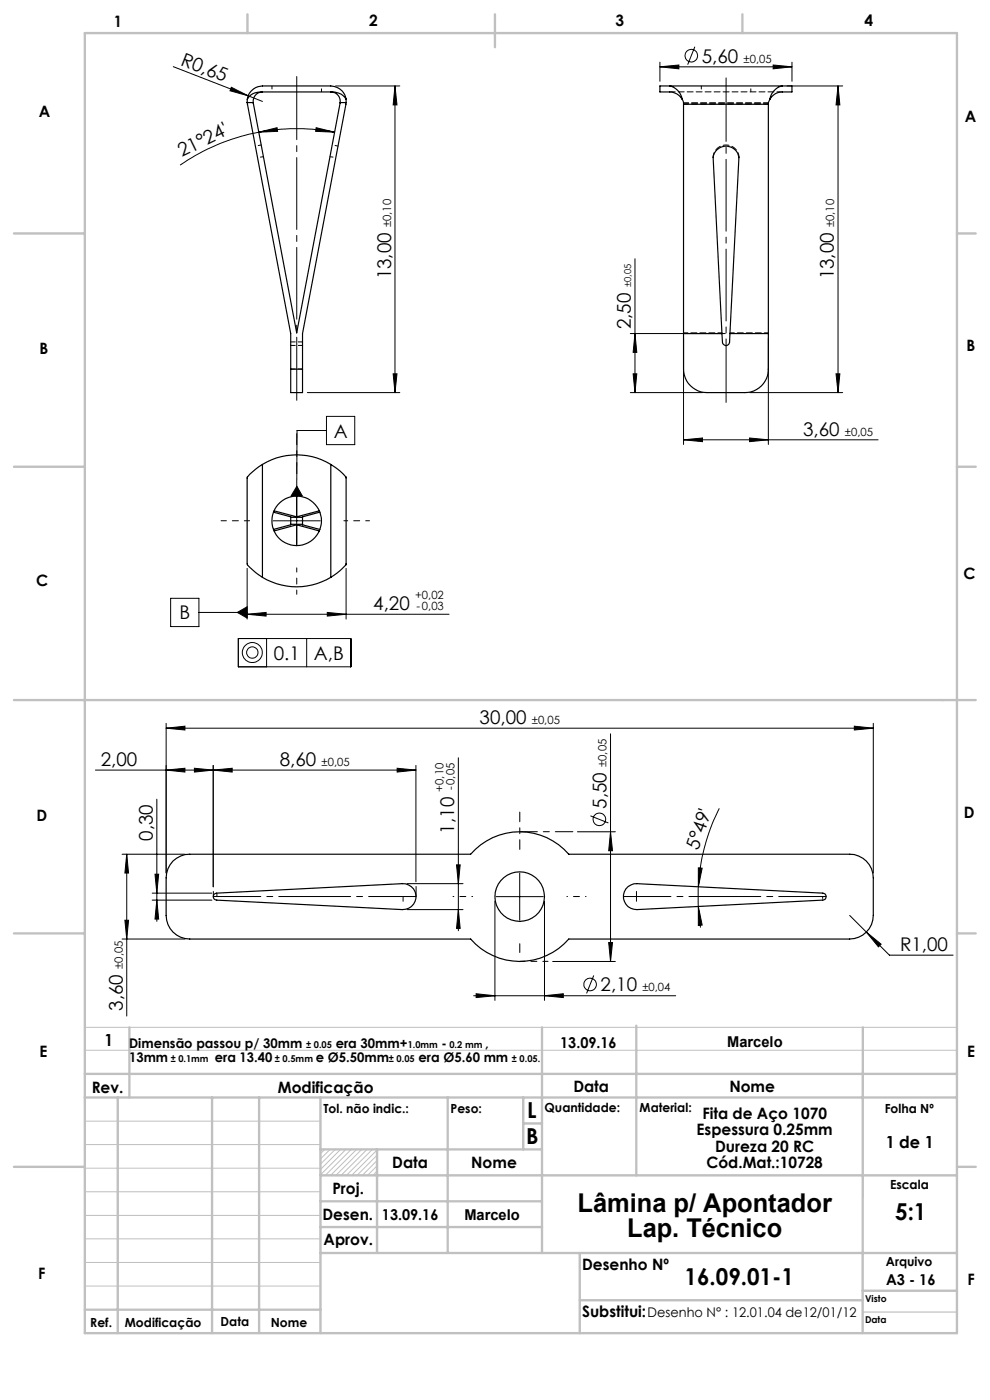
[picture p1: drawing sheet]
<svg xmlns="http://www.w3.org/2000/svg" width="210mm" height="297mm" viewBox="0 0 210 297" stroke-linecap="round" stroke-linejoin="round" font-family="sans-serif">
<g fill="none" stroke="#c0c0c0" stroke-width=".21">
<path d="M18 217.9h185M18 237.8h50M18 222.8h185M18 257.8h50M18 252.8h50M18 247.8h50M18 242.8h50M68 243.8h12v5.5h-12zM68.9 243.8l-.9 1M70 243.8l-2 2M71.1 243.8l-3.1 3.2M72.2 243.8l-4.2 4.3"/>
<path d="M73.4 243.8l-5.4 5.4M74.5 243.8l-5.5 5.5M75.6 243.8l-5.5 5.5M76.7 243.8l-5.4 5.5M77.9 243.8l-5.5 5.5M79 243.8l-5.5 5.5M80 244l-5.4 5.3M80 245.1l-4.3 4.2M80 246.2l-3.1 3.1M80 247.3l-2 2M80 248.5l-.9 .8M18 267.8h50"/>
<path d="M18 272.8h50M18 262.8h50"/>
</g>
<path d="M183 278.3h20" fill="none" stroke="#c0c0c0" stroke-width=".25"/>
<g fill="none" stroke="#c0c0c0" stroke-width=".5">
<path d="M18 7h185v275.8h-185zM52.5 3v4M105 3v7M157.5 3v4M3 49.5h15M203 49.5h4M3 99h15M203 99h4M3 148.5h204M3 198h15M203 198h4M27.4 217.9v14.9"/>
<path d="M115 217.9v47.9M135 217.6v31.7M183 217.9v64.9M18 232.8h185M18 227.8h185M25 232.8v50M45 232.8v50M55 232.8v50M68 232.8v50M95 232.8v33M111 232.8v11M111 238.3h4"/>
<path d="M3 247.5h15M68 249.3h135M68 254.8h47M68 243.8h47M80 243.8v22M203 247.5h4M18 277.8h50M68 260.3h47M68 265.8h135M123 265.8v17M123 275.8h60M183 273.8h20"/>
</g>
<g fill="none" stroke="#000" stroke-width=".21">
<path d="M36.8 14.1l15.8 6.2M49.1 18.5l3.5 1.8-3.8-1zM71.2 18.2h13.6M83.8 18.2l.4 4.1h-.8zM83.8 18.2v65.1M140 14.2l4-.4v.8zM140 13.2v4M140 14.2h28M147.4 9.9l-1.5 3.8M164 13.8l4 .4-4 .4zM167 18.2h11.8M168 13.2v4"/>
<path d="M177.8 18.2l.4 4.1h-.9zM177.8 18.2v65.1M52.6 20.3l3.1 1.2M54.9 28l3.9-.9 .1 .8zM54.9 28a43.9 43.9 0 0 1 16.1 0M54.9 28a43.2 43.2 0 0 0-16.7 7M67.1 27.1l3.9 .9-4-.1zM134.7 54.9v28.4M83.4 79.3h.8l-.4 4zM133.7 70.8h20.1M134.3 79.3h.8l-.4 4zM134.7 70.8l.4 4h-.8z"/>
<path d="M145 71.8v22.5M163 71.8v22.5M177.3 79.3h.9l-.4 4zM65.2 83.3h19.6M69.3 91.3h-6.3l-.1 13.9M69.3 88.3h5.9v6h-5.9zM133.7 83.3h15.3M145 93.3l4-.4v.8zM145 93.3h41.3M159 83.3h19.8M159 92.9l4 .4-4 .4zM57.9 110.5h10"/>
<path d="M62.9 105.5v10M63 103.1l1.1 2.1h-2.4zM36.2 126.9h6v6h-6zM42.2 129.9h10.2M50.3 129.9l2.1-1.2v2.4zM50.6 135.5h23.8v6h-23.8zM52.4 130.3l4-.4v.8zM52.4 120.6v10.7M52.4 130.3h42.8M56.6 135.5v6M65.1 135.5v6M69.4 129.9l4 .4-4 .4z"/>
<path d="M73.4 120.6v10.7M35.2 154.5l4-.4v.8zM35.2 153.5v31.7M35.2 154.5h150M129.5 155.7v48.3M181.2 154.1l4 .4-4 .4zM185.2 153.5v31.7M20.2 163.4h68M33.3 169.5v26M35.2 163.4l4-.4v.8zM41.2 163l4 .4-4 .4zM45.2 163.4l4-.4v.8z"/>
<path d="M45.2 162.4v25.7M84.2 163l4 .4-4 .4zM88.2 162.4v24.7M97.2 160.8v36.6M122.5 176.5h8M125.2 173.1l3.8 1.5M129.5 176.5l.4 4h-.8zM152.6 171.5a42.1 42.1 0 0 0-4.5 16.6M25.9 181.2h13.3M25.9 199.2h13.3M26.5 195.2h.8l-.4 4zM26.9 181.2l.4 4h-.8z"/>
<path d="M26.9 181.2v34.3M32.3 189.5h12.6M32.3 191h12.6M32.9 185.5h.8l-.4 4zM33.3 191l.4 4h-.8zM86.4 187.5h11.8M86.4 193h11.8M96.8 183.5h.8l-.4 4zM97.2 193l.4 4h-.8zM105 191.2v21M105.2 190.2h10.1M110.2 185.2v10"/>
<path d="M115.5 191.2v21M129.1 200h.8l-.4 4zM148.1 184.1l.8 .1-.8 3.9zM148.1 192.3l.8 3.9-.8 .1zM148.1 188.1v4.2M148.1 192.3l.5 4.5M180.2 194.2l8.5 8.4h13.5M183.8 197.7l3.1 2.6-.6 .6zM100.5 211.2h42.8M101 210.8l4 .4-4 .4zM115.5 211.2l4-.4v.8zM117.2 204h13.3"/>
<path d="M125.9 206.9l-1.5 3.8"/>
<circle cx="146.6" cy="11.8" r="1.34"/>
<circle cx="53.5" cy="138.4" r="1.2"/>
<circle cx="53.5" cy="138.4" r="2.11"/>
<circle cx="127.1" cy="173.8" r="1.34"/>
<circle cx="125.2" cy="208.9" r="1.33"/>
</g>
<path d="M62.9 100.5v-8.5" fill="none" stroke="#000" stroke-width=".21" stroke-dasharray="15.2 1.3 1.3 1.3" stroke-dashoffset="12.9"/>
<path d="M52.9 110.5h-6M110.3 203.9h5.9" fill="none" stroke="#000" stroke-width=".21" stroke-dasharray="15.2 1.3 1.3 1.3" stroke-dashoffset="14.1"/>
<path d="M62.9 120.5v5.6" fill="none" stroke="#000" stroke-width=".21" stroke-dasharray="15.2 1.3 1.3 1.3" stroke-dashoffset="14.3"/>
<path d="M72.9 110.5h5.5" fill="none" stroke="#000" stroke-width=".21" stroke-dasharray="15.2 1.3 1.3 1.3" stroke-dashoffset="14.4"/>
<path d="M110.3 180.2v-7.9" fill="none" stroke="#000" stroke-width=".21" stroke-dasharray="15.2 1.3 1.3 1.3" stroke-dashoffset="13.2"/>
<path d="M100.3 190.2h-4.2M120.3 190.2h4" fill="none" stroke="#000" stroke-width=".21" stroke-dasharray="15.2 1.3 1.3 1.3" stroke-dashoffset="15.1"/>
<path d="M45.3 190.2v-1.1M46 190.2v-.5M85.5 190.2v1M88.3 190.2v-2.1M135 191.2v-2.1M174.5 190.2v.4M110.3 200.2v1.9" fill="none" stroke="#000" stroke-width=".21" stroke-dasharray="15.2 1.3 1.3 1.3"/>
<path d="M62.9 16.2v68.7" fill="none" stroke="#000" stroke-width=".21" stroke-dasharray="15.2 1.3 1.3 1.3" stroke-dashoffset="1.9"/>
<path d="M45.3 190.2h43M132.3 190.2h43" fill="none" stroke="#000" stroke-width=".21" stroke-dasharray="15.2 1.3 1.3 1.3" stroke-dashoffset="5.2"/>
<path d="M110.3 176.4h11.2" fill="none" stroke="#000" stroke-width=".21" stroke-dasharray="15.2 1.3 1.3 1.3" stroke-dashoffset="11.5"/>
<path d="M154 85.4v-68.9" fill="none" stroke="#000" stroke-width=".21" stroke-dasharray="15.2 1.3 1.3 1.3" stroke-dashoffset="1.8"/>
<g fill="#000">
<path d="M49.1 18.5l3.5 1.8-3.8-1z"/>
<path d="M83.8 18.2l.4 4.1h-.8zM83.4 79.3h.8l-.4 4zM26.9 181.2l.4 4h-.8zM26.5 195.2h.8l-.4 4zM32.9 185.5h.8l-.4 4zM33.3 191l.4 4h-.8z"/>
<path d="M140 14.2l4-.4v.8zM164 13.8l4 .4-4 .4zM52.4 130.3l4-.4v.8zM69.4 129.9l4 .4-4 .4zM101 210.8l4 .4-4 .4zM115.5 211.2l4-.4v.8zM183.8 197.7l2.5 3.2 .6-.6z"/>
<path d="M67.1 27.1l3.9 .9-4-.1zM54.9 28l3.9-.9 .1 .8z"/>
<path d="M134.3 79.3h.8l-.4 4zM134.7 70.8l.4 4h-.8zM177.3 79.3h.9l-.4 4zM177.8 18.2l.4 4.1h-.9z"/>
<path d="M145 93.3l4-.4v.8zM159 92.9l4 .4-4 .4z"/>
<path d="M63 103.1l1.1 2.1h-2.4zM50.3 129.9l2.1 1.2v-2.4z"/>
<path d="M181.2 154.1l4 .4-4 .4zM35.2 154.5l4-.4v.8z"/>
<path d="M41.2 163l4 .4-4 .4zM35.2 163.4l4-.4v.8z"/>
<path d="M45.2 163.4l4-.4v.8zM84.2 163l4 .4-4 .4z"/>
<path d="M96.8 183.5h.8l-.4 4zM97.2 193l.4 4h-.8z"/>
<path d="M148.1 184.1l.8 .1-.8 3.9zM148.1 192.3l.8 3.9-.8 .1z"/>
<path d="M129.1 200h.8l-.4 4zM129.5 176.5l.4 4h-.8z"/>
</g>
<g fill="none" stroke="#000" stroke-width=".25">
<path d="M55.7 19.5a3.2 3.2 0 0 0-3.2 1.6M55.7 19.5h14.5M55.7 19.5a2 2 0 0 0-2 2.3M70.2 19.5a3.2 3.2 0 0 1 3.2 1.6M70.2 19.5a2 2 0 0 1 2 2.3M142 18.2h-2v1.3h.4a5.3 5.3 0 0 1 3.7 .8l.6 .8M142 18.2a3.5 3.5 0 0 1 2.7 2.9M142 18.2h24M166 18.2h2v1.3h-.4a5.6 5.6 0 0 0-3.5 .6l-.8 1M166 18.2a3.4 3.4 0 0 0-2.7 2.9M52.4 21.8l9.3 49v7.5M52.4 21.8h1.3"/>
<path d="M52.5 21.1a3.5 3.5 0 0 1 4.1-2.9h11.6a6.2 6.2 0 0 1 3.9 .7 3.1 3.1 0 0 1 1.3 2.2M52.5 21.1l-.1 .7M53.7 21.8l9.2 48.8 9.3-48.8M72.2 21.8h1.2M73.4 21.1v.7M73.4 21.8l-9.2 49v7.5M144.7 21.1l.3 1M145 22.1v56.2a5 5 0 0 0 5 5h8a4.9 4.9 0 0 0 5-5v-56.2M145 22.1h18M163.3 21.1l-.3 1M61.7 78.3v5h2.5v-5M61.7 78.3h2.5"/>
<path d="M145 70.8h8.1M153.1 70.8l-1.8-37.4a2.75 2.75 0 0 1 2.7-2.4 2.75 2.75 0 0 1 2.7 2.4l-1.9 37.4M153.1 70.8l.1 1.8a.76 .76 0 0 0 .8 .7 .76 .76 0 0 0 .8-.7v-1.8M154.8 70.8h8.2M55.7 98.5a13.9 13.9 0 0 1 14.5 0M55.7 98.5a13.5 13.5 0 0 0-3.2 2.7v18.6l1.7 1.7 1.5 1M55.7 98.5v24M70.2 98.5a13 13 0 0 1 3.2 2.7v18.6l-1.3 1.3-1.9 1.4M70.2 98.5v24M58 108.7l3.7 1M58.1 108.4l4.8 1.2M61.7 109.7v1.5"/>
<path d="M61.7 111.2l-3.7 1.1M61.7 109.7h2.5M61.7 111.2h2.5M62.9 105.2v4.4M62.9 111.3v4.4M62.9 111.3l4.8 1.3M62.9 111.3l-4.8 1.3M64.2 109.7v1.5M64.2 111.2l3.6 1.1M67.7 108.4l-4.8 1.2M67.8 108.7l-3.6 1M55.7 122.5a14.1 14.1 0 0 0 14.5 0"/>
<path d="M36.7 182.7a5.2 5.2 0 0 1 3.6-1.5h59.5a13.8 13.8 0 0 1 20.8 0h59.6a5 5 0 0 1 5 5v8a5.1 5.1 0 0 1-5 5h-59.6a13.8 13.8 0 0 1-20.8 0h-59.5a5 5 0 0 1-5.1-5v-8a5.2 5.2 0 0 1 1.5-3.5zM45.4 189.7l.6-.2 39.3-2a2.76 2.76 0 0 1 3 2.7 2.76 2.76 0 0 1-3 2.8l-39.3-2a.76 .76 0 0 1-.7-.5 .76 .76 0 0 1 .1-.8zM133.2 188.1l1.2-.6h.7l39.4 2a.74 .74 0 0 1 .7 .7 .74 .74 0 0 1-.7 .8l-39.4 2a2.77 2.77 0 0 1-2.7-1.8 2.77 2.77 0 0 1 .8-3.1z"/>
<circle cx="62.9" cy="110.5" r="5.3"/>
<circle cx="110.2" cy="190.2" r="5.3"/>
</g>
<path d="M57.7 18.2v1.3M68.2 19.5v-1.3M148.8 18.2v1.3M159.3 19.5v-1.3M55.4 30.8l-1.2 .2M55.9 33.3l-1.3 .1M70 33.3l1.3 .1M71.7 31l-1.2-.2" fill="none" stroke="#000" stroke-width=".21" stroke-dasharray="1.3 .6" stroke-dashoffset=".6"/>
<path d="M61.7 78.3h2.5M61.7 73.3h2.5M64.2 72.5h-2.5" fill="none" stroke="#000" stroke-width=".21" stroke-dasharray="1.3 .6" stroke-dashoffset=".3"/>
<path d="M145 21.9h18M145 22.1h18" fill="none" stroke="#000" stroke-width=".21" stroke-dasharray="1.3 .6" stroke-dashoffset=".2"/>
<path d="M166 19.5h-24" fill="none" stroke="#000" stroke-width=".21" stroke-dasharray="1.3 .6" stroke-dashoffset=".1"/>
<path d="M156.8 33.3a2.76 2.76 0 0 0-2.8-2.5 2.76 2.76 0 0 0-2.7 2.5M145 70.6h8.2M154.9 70.6h8.1" fill="none" stroke="#000" stroke-width=".21" stroke-dasharray="1.3 .6" stroke-dashoffset=".4"/>
<path d="M144.4 20.6l.3 .5M151.3 33.3v.1M156.8 33.4v-.1M163.3 21.1l.3-.5" fill="none" stroke="#000" stroke-width=".21" stroke-dasharray="1.3 .6"/>
<g font-size="5.5">
<text x="122.5" y="257.2">Lâmina p/ Apontador</text>
<text x="133" y="262.4">Lap. Técnico</text>
</g>
<g font-size="4.9">
<text x="189.9" y="258.9">5:1</text>
<text x="145.2" y="272.6">16.09.01-1</text>
</g>
<g font-size="4.7">
<text x="111.8" y="237.1">L</text>
<text x="111.6" y="242.8">B</text>
</g>
<g font-size="4">
<text x="38.1" y="13.8" transform="rotate(21 38.1 13.8)">R0,65</text>
<text x="148.9" y="13.3">5,60</text>
<text x="38.5" y="33.3" transform="rotate(-26 38.5 33.3)">21°24'</text>
<text x="82.9" y="59.3" transform="rotate(-90 82.9 59.3)">13,00</text>
<text x="176.9" y="59.3" transform="rotate(-90 176.9 59.3)">13,00</text>
<text x="133.8" y="69.8" transform="rotate(-90 133.8 69.8)">2,50</text>
<text x="70.8" y="92.8">A</text>
<text x="170.3" y="92.4">3,60</text>
<text x="38.1" y="131.4">B</text>
<text x="79.2" y="129.4">4,20</text>
<text x="58.1" y="139.9">0.1</text>
<text x="66.6" y="139.9">A,B</text>
<text x="101.7" y="153.6">30,00</text>
<text x="21.4" y="162.5">2,00</text>
<text x="59.3" y="162.5">8,60</text>
<text x="128.6" y="171.6" transform="rotate(-90 128.6 171.6)">5,50</text>
<text x="32.4" y="178.4" transform="rotate(-90 32.4 178.4)">0,30</text>
<text x="96.4" y="176.8" transform="rotate(-90 96.4 176.8)">1,10</text>
<text x="148.1" y="180.6" transform="rotate(-71 148.1 180.6)">5°49'</text>
<text x="190.9" y="201.7">R1,00</text>
<text x="26" y="214.4" transform="rotate(-90 26 214.4)">3,60</text>
<text x="127.4" y="210.3">2,10</text>
</g>
<g font-size="3.5">
<text x="22.2" y="221.9">1</text>
<text x="187.9" y="243.6">1 de 1</text>
</g>
<g font-size="3.3">
<text x="24.2" y="5.7">1</text>
<text x="78.3" y="5.5">2</text>
<text x="130.6" y="5.5">3</text>
<text x="183.3" y="5.5">4</text>
<text x="8.2" y="24.8">A</text>
<text x="204.6" y="25.9">A</text>
<text x="8.4" y="75">B</text>
<text x="205" y="74.5">B</text>
<text x="7.7" y="124.3">C</text>
<text x="204.4" y="122.9">C</text>
<text x="204.5" y="173.5">D</text>
<text x="7.8" y="174.2">D</text>
<text x="8.4" y="224.2">E</text>
<text x="205.1" y="224.2">E</text>
<text x="19.5" y="231.8">Rev.</text>
<text x="58.9" y="231.8">Modificação</text>
<text x="121.6" y="231.6">Data</text>
<text x="154.7" y="231.6">Nome</text>
<text x="149" y="237.3">Fita de Aço 1070</text>
<text x="147.8" y="240.8">Espessura 0.25mm</text>
<text x="151.7" y="244.3">Dureza 20 RC</text>
<text x="83.2" y="247.8">Data</text>
<text x="100" y="247.8">Nome</text>
<text x="149.9" y="247.8">Cód.Mat.:10728</text>
<text x="70.5" y="253.3">Proj.</text>
<text x="68.4" y="258.9">Desen.</text>
<text x="68.6" y="264.2">Aprov.</text>
<text x="123.5" y="269.4">Desenho Nº</text>
<text x="8.1" y="271.3">F</text>
<text x="205.2" y="272.5">F</text>
<text x="123.5" y="279.4">Substitui:</text>
</g>
<g font-size="3.2">
<text x="118.8" y="222.2">13.09.16</text>
<text x="154.3" y="222.2">Marcelo</text>
<text x="81" y="258.9">13.09.16</text>
<text x="98.5" y="258.8">Marcelo</text>
<text x="187.9" y="272.6">A3 - 16</text>
</g>
<g font-size="2.8">
<text x="27.4" y="222.4">Dimensão passou p/ 30mm</text>
<text x="27.4" y="225.2">13mm</text>
<text x="45.6" y="225.2">era 13.40</text>
<text x="67" y="225.2">e Ø5.50mm</text>
<text x="71.2" y="222.4">era 30mm+</text>
<text x="88.8" y="225.2">era Ø5.60 mm</text>
<text x="93.6" y="222.4">-</text>
<text x="102.9" y="222.4">,</text>
<text x="137.4" y="279.4">Desenho N° : 12.01.04 de12/01/12</text>
</g>
<g font-size="2.7">
<text x="68.6" y="236.1">Tol. não indic.:</text>
<text x="95.6" y="236">Peso:</text>
<text x="115.5" y="235.8">Quantidade:</text>
<text x="135.7" y="236">Material:</text>
<text x="187.7" y="236.2">Folha Nº</text>
<text x="188.8" y="252.3">Escala</text>
<text x="187.9" y="268.5">Arquivo</text>
<text x="19.2" y="281.5">Ref.</text>
<text x="26.5" y="281.4">Modificação</text>
<text x="46.8" y="281.3">Data</text>
<text x="57.4" y="281.4">Nome</text>
</g>
<g font-size="2.4">
<text x="157.7" y="13.3">±0,05</text>
<text x="83" y="48.2" transform="rotate(-90 83 48.2)">±0,10</text>
<text x="176.9" y="48.2" transform="rotate(-90 176.9 48.2)">±0,10</text>
<text x="179.2" y="92.4">±0,05</text>
<text x="88" y="127.1">+0,02</text>
<text x="88.4" y="129.5">-0,03</text>
<text x="112.8" y="153.6">±0,05</text>
<text x="68.2" y="162.5">±0,05</text>
<text x="94.1" y="168" transform="rotate(-90 94.1 168)">+0,10</text>
<text x="96.4" y="167.6" transform="rotate(-90 96.4 167.6)">-0,05</text>
<text x="128.6" y="162.7" transform="rotate(-90 128.6 162.7)">±0,05</text>
<text x="26" y="205.6" transform="rotate(-90 26 205.6)">±0,05</text>
<text x="136.3" y="210.3">±0,04</text>
</g>
<g font-size="2">
<text x="133.9" y="61" transform="rotate(-90 133.9 61)">±0,05</text>
<text x="36.2" y="225.2">± 0.1mm</text>
<text x="58.3" y="225.2">± 0.5mm</text>
<text x="64.9" y="222.4">± 0.05</text>
<text x="82.5" y="225.2">± 0.05</text>
<text x="86.5" y="222.4">1.0mm</text>
<text x="95.3" y="222.4">0.2 mm</text>
<text x="108.6" y="225.2">± 0.05.</text>
<text x="183.5" y="280.6">Data</text>
<text x="183.5" y="276.1">Visto</text>
</g>
</svg>
